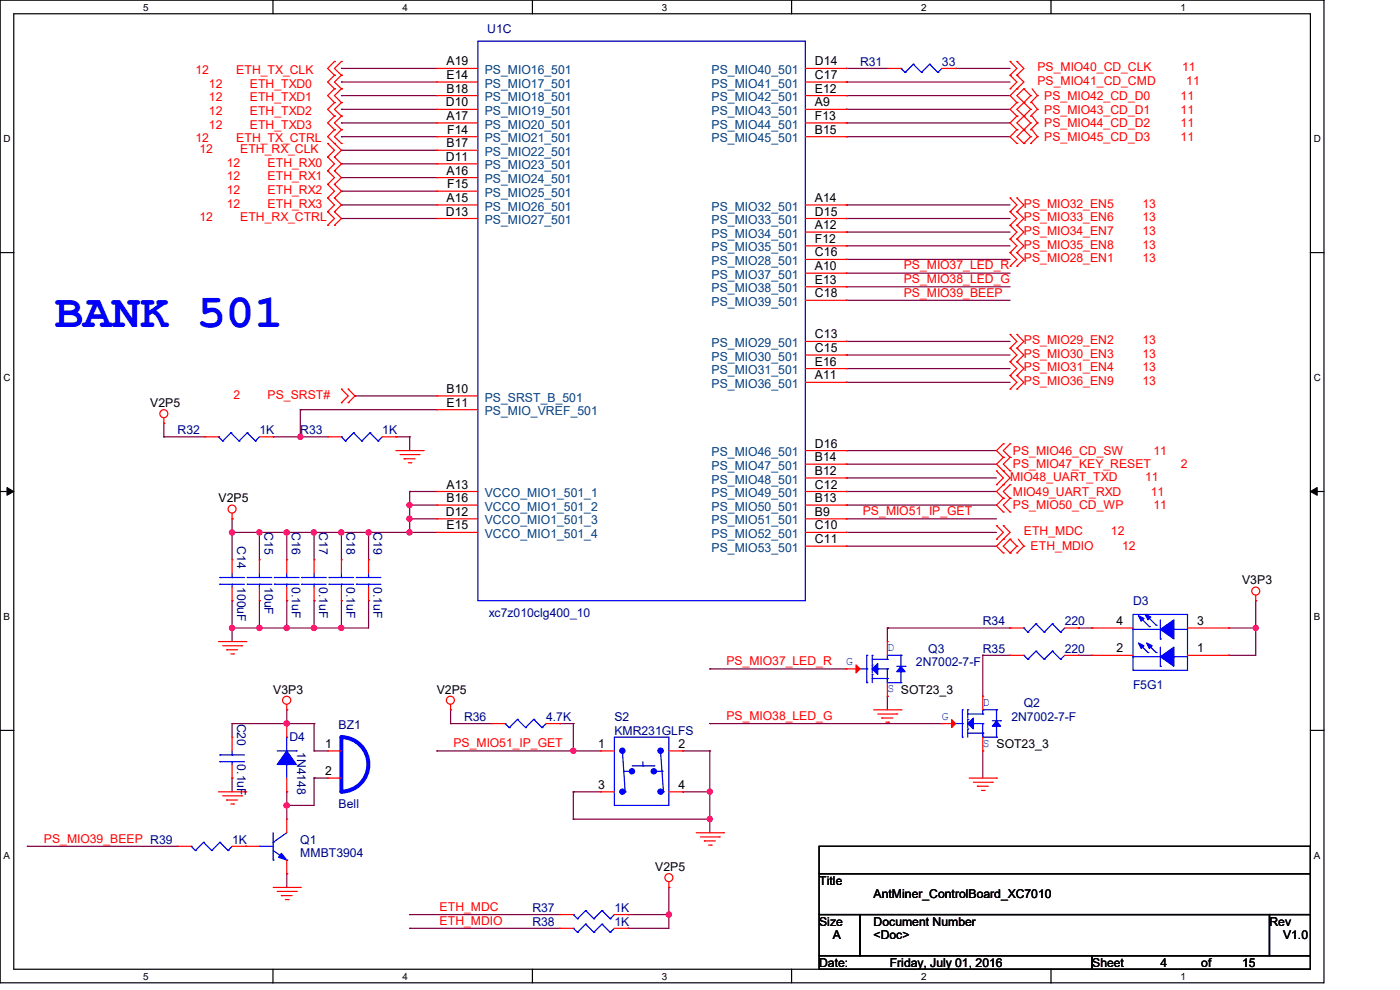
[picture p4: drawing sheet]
<svg xmlns="http://www.w3.org/2000/svg" width="297mm" height="210mm" viewBox="0 0 297 210" stroke-linecap="round" stroke-linejoin="round" font-family="sans-serif">
<path d="M0 0h280.9v208.5h-280.9zM2.9 2.9h275.1v202.7h-275.1z" fill="none" stroke="#000" stroke-width=".25"/>
<g fill="#fff">
<path d="M30.4 .3h1.1v2.4h-1.1z"/>
<path d="M30.4 205.9h1.1v2.3h-1.1z"/>
</g>
<path d="M57.9 0v2.9M57.9 205.6v2.9" fill="none" stroke="#000" stroke-width=".25"/>
<g fill="#fff">
<path d="M85.4 .3h1.1v2.4h-1.1z"/>
<path d="M85.4 205.9h1.1v2.3h-1.1z"/>
</g>
<path d="M112.9 0v2.9M112.9 205.6v2.9" fill="none" stroke="#000" stroke-width=".25"/>
<g fill="#fff">
<path d="M140.4 .3h1.2v2.4h-1.2z"/>
<path d="M140.4 205.9h1.2v2.3h-1.2z"/>
</g>
<path d="M167.9 0v2.9M167.9 205.6v2.9" fill="none" stroke="#000" stroke-width=".25"/>
<g fill="#fff">
<path d="M195.4 .3h1.2v2.4h-1.2z"/>
<path d="M195.4 205.9h1.2v2.3h-1.2z"/>
</g>
<path d="M223 0v2.9M223 205.6v2.9" fill="none" stroke="#000" stroke-width=".25"/>
<g fill="#fff">
<path d="M250.4 .3h1.2v2.4h-1.2z"/>
<path d="M250.4 205.9h1.2v2.3h-1.2z"/>
<path d="M.8 28.2h1.4v2.4h-1.4z"/>
<path d="M278.7 28.2h1.5v2.4h-1.5z"/>
<path d="M.8 78.9h1.4v2.3h-1.4z"/>
<path d="M278.7 78.9h1.5v2.3h-1.5z"/>
</g>
<path d="M0 53.6h2.9M278 53.6h2.9" fill="none" stroke="#000" stroke-width=".25"/>
<g fill="#fff">
<path d="M.8 129.6h1.3v2.3h-1.3z"/>
<path d="M278.7 129.6h1.4v2.3h-1.4z"/>
</g>
<path d="M0 104.3h2.9M278 104.3h2.9" fill="none" stroke="#000" stroke-width=".25"/>
<path d="M1.5 103.4l1.4 .9-1.4 .8zM278 104.3l1.4-.9v1.7z" fill="#000" stroke="#000" stroke-width=".21"/>
<g fill="#fff">
<path d="M.8 180.3h1.3v2.3h-1.3z"/>
<path d="M278.7 180.3h1.4v2.3h-1.4z"/>
</g>
<path d="M0 154.9h2.9M278 154.9h2.9M173.8 179.5h104.2v5.8h-104.2zM173.8 185.3h104.2v8.7h-104.2zM173.8 194h8.7v8.7h-8.7zM182.5 194h86.8v8.7h-86.8zM269.3 194h8.7v8.7h-8.7zM173.8 202.7h57.9v2.9h-57.9zM231.7 202.7h46.3v2.9h-46.3z" fill="none" stroke="#000" stroke-width=".25"/>
<g fill="none" stroke="#800040" stroke-width=".25">
<path d="M72.4 14.5h.1M72.4 17.4h.1M72.4 14.5h20.3M72.4 17.4h20.3M179.5 14.5h.1M179.5 17.4h.1M179.5 14.5h8.8M179.5 17.4h34.8M202.7 14.5h.1M202.7 14.5h11.6M72.4 20.3h.1M72.4 23.2h.1"/>
<path d="M72.4 26.1h.1M72.4 29h.1M72.4 31.9h.1M72.4 34.8h.1M72.4 37.7h.1M72.4 20.3h20.3M72.4 23.2h20.3M72.4 26.1h20.3M72.4 29h20.3M72.4 31.9h20.3M72.4 34.8h20.3M72.4 37.7h20.3"/>
<path d="M179.5 20.3h.1M179.5 23.2h.1M179.5 26.1h.1M179.5 29h.1M179.5 20.3h34.8M179.5 23.2h34.8M179.5 26.1h34.8M179.5 29h34.8M72.4 40.6h.1M72.4 43.5h.1M72.4 46.4h.1M72.4 40.6h20.3"/>
<path d="M72.4 43.5h20.3M72.4 46.4h20.3M179.5 43.5h.1M179.5 46.4h.1M179.5 49.2h.1M179.5 52.2h.1M179.5 55h.1M179.5 58h.1M179.5 43.5h34.8M179.5 46.4h34.8M179.5 49.2h34.8M179.5 52.2h34.8"/>
<path d="M179.5 55h34.8M179.5 58h34.8M179.5 60.8h.1M179.5 63.7h.1M179.5 72.4h.1M179.5 75.3h.1M179.5 78.2h.1M179.5 60.8h34.8M179.5 63.7h34.8M179.5 72.4h34.8M179.5 75.3h34.8M179.5 78.2h34.8"/>
<path d="M34.8 89.8h.1M34.8 92.7h.1M34.8 92.7h8.7M34.8 89.8v2.9M58 92.7h.1M58 92.7h11.5M63.7 86.9h.1M63.7 92.7h.1M63.7 86.9h29M63.7 86.9v5.8M75.3 84h.1M75.3 84h17.4"/>
<path d="M84 92.7h.1M84 92.7h2.9M86.9 92.7h.1M86.9 92.7v2.9M179.5 81.1h.1M179.5 95.6h.1M179.5 98.5h.1M179.5 81.1h34.8M179.5 95.6h31.9M179.5 98.5h31.9M49.2 112.9h.1M49.2 110.1h.1"/>
<path d="M49.2 112.9h43.5M49.2 110.1v8.6M55 112.9h.1M55 112.9v5.8M60.8 112.9h.1M60.8 112.9v5.8M66.6 112.9h.1M66.6 112.9v5.8M72.4 112.9h.1M72.4 112.9v5.8M78.2 112.9h.1M78.2 112.9v5.8"/>
<path d="M86.9 104.3h.1M86.9 112.9h.1M86.9 107.1h.1M86.9 110.1h.1M86.9 107.1h5.8M86.9 104.3h5.8M86.9 104.3v8.6M86.9 110.1h5.8M179.5 112.9h.1M179.5 115.9h.1M179.5 107.1h.1M179.5 104.3h.1"/>
<path d="M179.5 101.4h.1M179.5 110.1h.1M179.5 112.9h31.9M179.5 115.9h31.9M179.5 107.1h31.9M179.5 104.3h31.9M179.5 101.4h31.9M179.5 110.1h31.9M49.2 127.4h.1M49.2 133.2h.1M49.2 127.4v8.7M55 127.4h.1"/>
<path d="M55 133.2h.1M55 127.4v5.8M60.8 127.4h.1M60.8 133.2h.1M60.8 127.4v5.8M66.6 127.4h.1M66.6 133.2h.1M66.6 127.4v5.8M72.4 127.4h.1M72.4 133.2h.1M72.4 127.4v5.8M78.2 127.4h.1"/>
<path d="M78.2 127.4v5.8h-29M188.3 133.2h.1M188.3 133.2h26M188.3 133.2v2.9M208.5 139h.1M208.5 139v8.7M208.5 139h5.8M228.8 139h.1M228.8 133.2h.1M228.8 133.2h2.9M228.8 139h2.9M260.6 139h.1"/>
<path d="M260.6 133.2h.1M260.6 133.2h5.8M266.4 127.4h.1M266.4 133.2h.1M266.4 127.4v11.6h-5.8M49.2 153.5h.1M49.2 153.5v2.9M49.2 153.5h17.4M60.8 150.6h.1M60.8 153.5h.1M60.8 150.6v2.9M66.6 159.3h.1"/>
<path d="M66.6 153.5h.1M66.6 153.5v5.8M66.6 159.3h2.9M92.7 159.3h.1M92.7 159.3h34.7M95.6 153.5h.1M95.6 150.6h.1M95.6 153.5h8.7M95.6 150.6v2.9M118.7 153.5h.1M118.7 153.5h2.9M121.6 153.5h.1"/>
<path d="M121.6 159.3h.1M121.6 153.5v5.8M144.8 159.3h.1M144.8 159.3h5.8M150.6 159.3h.1M150.6 153.5h.1M150.6 141.9h.1M150.6 153.5h49.2M150.6 159.3v17.4M150.6 141.9h28.9M188.3 147.7h.1M188.3 147.7v2.9"/>
<path d="M208.5 159.3h.1M208.5 159.3v5.8M5.8 179.5h.1M5.8 179.5h31.9M49.2 165.1h.1M49.2 165.1v2.9M60.8 170.9h.1M60.8 168h.1M60.8 168v5.8M66.6 165.1h.1M66.6 165.1v5.8h-5.8M66.6 165.1h2.9"/>
<path d="M121.6 168h.1M121.6 173.8h.1M121.6 168h5.8M121.6 168v5.8M121.6 173.8h29M144.8 168h.1M144.8 168h5.8M150.6 168h.1M150.6 173.8h.1M60.8 185.3h.1M60.8 185.3v3M86.9 194h.1"/>
<path d="M86.9 196.9h.1M86.9 196.9h31.8M86.9 194h31.8M133.2 196.9h.1M133.2 194h.1M133.2 194h8.7M141.9 188.3h.1M141.9 194h.1M141.9 188.3v8.6h-8.7"/>
</g>
<g fill="#f0f" stroke="#f0f" stroke-width=".25">
<circle cx="141.9" cy="194" r=".55"/>
<circle cx="63.7" cy="92.7" r=".55"/>
<circle cx="49.2" cy="112.9" r=".55"/>
<circle cx="86.9" cy="107.1" r=".55"/>
<circle cx="86.9" cy="112.9" r=".55"/>
<circle cx="86.9" cy="110" r=".55"/>
<circle cx="55" cy="112.9" r=".55"/>
<circle cx="66.6" cy="112.9" r=".55"/>
<circle cx="60.8" cy="112.9" r=".56"/>
<circle cx="78.2" cy="112.9" r=".55"/>
<circle cx="72.4" cy="112.9" r=".55"/>
<circle cx="49.2" cy="133.2" r=".55"/>
<circle cx="55" cy="133.2" r=".55"/>
<circle cx="60.8" cy="133.2" r=".56"/>
<circle cx="66.6" cy="133.2" r=".55"/>
<circle cx="72.4" cy="133.2" r=".55"/>
<circle cx="60.8" cy="153.5" r=".56"/>
<circle cx="60.8" cy="170.9" r=".56"/>
<circle cx="150.6" cy="167.9" r=".55"/>
<circle cx="150.6" cy="173.7" r=".55"/>
<circle cx="121.6" cy="159.3" r=".55"/>
<circle cx="266.4" cy="133.2" r=".55"/>
</g>
<g fill="none" stroke="#f00" stroke-width=".25">
<path d="M71 13h.1M71 16h.1M71 18.8h.1M71 13l-1.5 1.5 1.5 1.5M71 16l-1.5 1.4 1.5 1.4M71 18.8l-1.5 1.5 1.5 1.5M72.4 13h.1M72.4 16h.1M72.4 18.8h.1M72.4 13l-1.4 1.5 1.4 1.5M72.4 16l-1.4 1.4 1.4 1.4M72.4 18.8l-1.4 1.5 1.4 1.5"/>
<path d="M92.7 14.5h.1M92.7 17.4h.1M92.7 14.5h8.7M92.7 17.4h8.7M170.9 14.5h8.6M170.9 17.4h8.6M179.5 14.5h.1M179.5 17.4h.1M188.3 14.5h.1M188.3 14.5h2.8M199.8 14.5h2.9M202.7 14.5h.1"/>
<path d="M214.3 16h.1M214.3 13h.1M214.3 18.8h.1M214.3 13l1.4 1.5-1.4 1.5M214.3 16l1.4 1.4-1.4 1.4M215.7 16h.1M215.7 13h.1M215.7 18.8h.1M215.7 13l1.5 1.5-1.5 1.5M215.7 16l1.5 1.4-1.5 1.4M215.7 18.8l-1.4 1.5 1.4 1.5M217.2 18.8h.1"/>
<path d="M217.2 18.8l1.5 1.5M217.2 18.8l-1.5 1.5 3 2.9M218.9 18.8l1.2 1.5M69.5 30.4h.1M69.5 33.3h.1M69.5 36.2h.1M69.5 39.1h.1M69.5 30.4l1.5 1.5-1.5 1.4M69.5 33.3l1.5 1.5-1.5 1.4M69.5 36.2l1.5 1.5-1.5 1.4M69.5 39.1l1.5 1.5-1.5 1.4M71 21.8h.1"/>
<path d="M71 24.6h.1M71 27.5h.1M71 30.4h.1M71 33.3h.1M71 36.2h.1M71 39.1h.1M71 21.8l-1.5 1.4 1.5 1.4M71 24.6l-1.5 1.5 1.5 1.4M71 27.5l-1.5 1.5 1.5 1.4M71 30.4l1.4 1.5-1.4 1.4M71 33.3l1.4 1.5-1.4 1.4M71 36.2l1.4 1.5-1.4 1.4"/>
<path d="M71 39.1l1.4 1.5-1.4 1.4M72.4 21.8h.1M72.4 24.6h.1M72.4 27.5h.1M72.4 30.4h.1M72.4 21.8l-1.4 1.4 1.4 1.4M72.4 24.6l-1.4 1.5 1.4 1.4M72.4 27.5l-1.4 1.5 1.4 1.4M92.7 20.3h.1M92.7 23.2h.1M92.7 26.1h.1M92.7 29h.1"/>
<path d="M92.7 31.9h.1M92.7 34.8h.1M92.7 37.7h.1M92.7 23.2h8.7M92.7 29h8.7M92.7 20.3h8.7M92.7 26.1h8.7M92.7 31.9h8.7M92.7 34.8h8.7M92.7 37.7h8.7M170.9 23.2h8.6M170.9 29h8.6"/>
<path d="M170.9 20.3h8.6M170.9 26.1h8.6M179.5 23.2h.1M179.5 29h.1M179.5 20.3h.1M179.5 26.1h.1M215.7 21.8h.1M215.7 24.6h.1M215.7 27.5h.1M215.7 30.4h.1M215.7 21.8l-1.4 1.4 1.4 1.4M215.7 24.6l-1.4 1.5 1.4 1.4"/>
<path d="M215.7 27.5l-1.4 1.5 1.4 1.4M217.2 21.8h.1M217.2 24.6h.1M217.2 27.5h.1M217.2 30.4h.1M217.2 21.8l-1.5 1.4 1.5 1.4M217.2 24.6l-1.5 1.5 1.5 1.4M217.2 24.6l1.5 1.5M217.2 27.5l1.5 1.5M218.7 20.3h.1M218.7 21.8h.1M218.7 23.2h.1"/>
<path d="M218.7 24.6h.1M218.7 26.1h.1M218.7 27.5h.1M218.7 29h.1M218.7 30.4h.1M218.7 20.3l-1.5 1.5M218.7 23.2l-1.5 1.4M218.7 26.1l-3 2.9 1.5 1.4M218.7 29l-1.5 1.4M218.9 21.8l1.2 1.4M218.9 24.6l1.2 1.5M218.9 27.5l1.2 1.5"/>
<path d="M220.1 20.3h.1M220.1 23.2h.1M220.1 26.1h.1M220.1 29h.1M220.1 20.3l-1.4 1.5M220.1 23.2l-1.4 1.4M220.1 26.1l-1.4 1.4M220.1 29l-1.4 1.4M69.5 42h.1M69.5 44.9h.1M69.5 47.8h.1M69.5 42l1.5 1.5-1.5 1.4"/>
<path d="M69.5 44.9l1.5 1.5-1.5 1.4M71 42h.1M71 44.9h.1M71 47.8h.1M71 42l1.4 1.5-1.4 1.4M71 44.9l1.4 1.5-1.4 1.4M92.7 40.6h.1M92.7 43.5h.1M92.7 46.4h.1M92.7 46.4h8.7M92.7 43.5h8.7M92.7 40.6h8.7"/>
<path d="M170.9 46.4h8.6M170.9 52.2h8.6M170.9 55h8.6M170.9 43.5h8.6M170.9 58h8.6M170.9 49.2h8.6M179.5 46.4h.1M179.5 52.2h.1M179.5 55h.1M179.5 43.5h.1M179.5 58h.1M179.5 49.2h.1"/>
<path d="M214.3 56.5h.1M214.3 53.6h.1M214.3 44.9h.1M214.3 42h.1M214.3 47.8h.1M214.3 50.7h.1M214.3 53.6l1.4 1.4-1.4 1.5M214.3 42l1.4 1.5-1.4 1.4M214.3 44.9l1.4 1.5-1.4 1.4M214.3 47.8l1.4 1.4-1.4 1.5M214.3 50.7l1.4 1.5-1.4 1.4M215.7 56.5h.1"/>
<path d="M215.7 53.6h.1M215.7 44.9h.1M215.7 42h.1M215.7 47.8h.1M215.7 50.7h.1M215.7 53.6l1.5 1.4-1.5 1.5M215.7 42l1.5 1.5-1.5 1.4M215.7 44.9l1.5 1.5-1.5 1.4M215.7 47.8l1.5 1.4-1.5 1.5M215.7 50.7l1.5 1.5-1.5 1.4M170.9 72.4h8.6M170.9 78.2h8.6"/>
<path d="M170.9 60.8h8.6M170.9 75.3h8.6M170.9 63.7h8.6M179.5 72.4h.1M179.5 78.2h.1M179.5 60.8h.1M179.5 75.3h.1M179.5 63.7h.1M214.3 73.9h.1M214.3 71h.1M214.3 76.8h.1M214.3 79.7h.1"/>
<path d="M214.3 71l1.4 1.4-1.4 1.5M214.3 73.9l1.4 1.4-1.4 1.5M214.3 76.8l1.4 1.4-1.4 1.5M214.3 79.7l1.4 1.4-1.4 1.4M215.7 73.9h.1M215.7 71h.1M215.7 76.8h.1M215.7 79.7h.1M215.7 71l1.5 1.4-1.5 1.5M215.7 73.9l1.5 1.4-1.5 1.5M215.7 76.8l1.5 1.4-1.5 1.5M215.7 79.7l1.5 1.4-1.5 1.4"/>
<path d="M34.8 89.8h.1M34.8 88.6v1.2M43.5 92.7h.1M43.5 92.7h2.9M55 92.7h3M58 92.7h.1M69.5 92.7h.1M69.5 92.7h2.9M72.4 82.5h.1M72.4 85.4h.1M72.4 82.5l1.5 1.5-1.5 1.4M73.9 85.4h.1"/>
<path d="M73.9 82.5h.1M73.9 82.5l1.4 1.5-1.4 1.4M81.1 92.7h2.9M84 92.7h.1M84 95.6h5.8M84.9 96.4h4M85.7 97.3h.1M85.7 97.3h2.4M86.6 98.2h.6M87.2 98.2h.1M88.9 96.4h.1M89.8 95.6h.1"/>
<path d="M92.7 86.9h.1M92.7 84h.1M92.7 86.9h8.7M92.7 84h8.7M170.9 95.6h8.6M170.9 81.1h8.6M170.9 98.5h8.6M179.5 95.6h.1M179.5 81.1h.1M179.5 98.5h.1M211.4 99.9h.1M211.4 99.9l1.5 1.5-1.5 1.4"/>
<path d="M212.9 94.1h.1M212.9 97h.1M212.9 99.9h.1M212.9 94.1l-1.5 1.5 1.5 1.4M212.9 97l-1.5 1.5 1.5 1.4M212.9 99.9l1.4 1.5-2.9 2.9 1.5 1.4M214.3 97h.1M214.3 94.1h.1M214.3 82.5h.1M214.3 99.9h.1M214.3 94.1l-1.4 1.5 1.4 1.4M214.3 97l-1.4 1.5 1.4 1.4"/>
<path d="M215.7 82.5h.1M49.2 110.1h.1M49.2 118.7h.1M49.2 108.9v1.2M49.2 118.7v2.9M55 118.7h.1M55 118.7v2.9M60.8 118.7h.1M60.8 118.7v2.9M66.6 118.7h.1M66.6 118.7v2.9M72.4 118.7h.1"/>
<path d="M72.4 118.7v2.9M78.2 118.7h.1M78.2 118.7v2.9M92.7 104.3h.1M92.7 107.1h.1M92.7 110.1h.1M92.7 112.9h.1M92.7 107.1h8.7M92.7 112.9h8.7M92.7 104.3h8.7M92.7 110.1h8.7M170.9 101.4h8.6"/>
<path d="M170.9 107.1h8.6M170.9 112.9h8.6M170.9 104.3h8.6M170.9 110.1h8.6M170.9 115.9h8.6M179.5 101.4h.1M179.5 107.1h.1M179.5 112.9h.1M179.5 104.3h.1M179.5 110.1h.1M179.5 115.9h.1M211.4 114.4h.1"/>
<path d="M211.4 111.5h.1M211.4 102.8h.1M211.4 111.5l1.5 1.4-1.5 1.5M212.9 114.4h.1M212.9 111.5h.1M212.9 117.3h.1M212.9 105.7h.1M212.9 108.6h.1M212.9 102.8h.1M212.9 111.5l1.4 1.4-1.4 1.5M212.9 114.4l-1.5 1.5 1.5 1.4M212.9 105.7l-1.5 1.4 1.5 1.5"/>
<path d="M214.3 117.3h.1M214.3 114.4h.1M214.3 108.6h.1M214.3 105.7h.1M214.3 102.8h.1M214.3 114.4l-1.4 1.5 1.4 1.4M214.3 114.4l1.4 1.5M214.3 105.7l-1.4 1.4 1.4 1.5M214.3 102.8l-1.4 1.5 1.4 1.4M215.7 115.9h.1M215.7 117.3h.1M215.7 115.9l-1.4 1.4"/>
<path d="M216 114.4l1.2 1.5M217.2 115.9h.1M217.2 115.9l-1.5 1.4M46.4 136.1h5.8M47.2 137h4.1M48.1 137.8h.1M48.1 137.8h2.3M49 138.7h.5M49.2 127.4h.1M49.2 124.5v2.9M49.5 138.7h.1M51.3 137h.1"/>
<path d="M52.2 136.1h.1M55 127.4h.1M55 124.5v2.9M60.8 127.4h.1M60.8 124.5v2.9M66.6 127.4h.1M66.6 124.5v2.9M72.4 127.4h.1M72.4 124.5v2.9M78.2 127.4h.1M78.2 124.5v2.9M188.3 136.1h.1"/>
<path d="M188.3 136.1v2.9M214.3 139h.1M214.3 133.2h.1M214.3 139h2.9M214.3 133.2h2.9M225.9 139h2.9M225.9 133.2h2.9M228.8 139h.1M228.8 133.2h.1M231.7 139h.1M231.7 133.2h.1M231.7 139h8.7"/>
<path d="M231.7 133.2h8.7M251.9 139h8.7M251.9 133.2h8.7M260.6 139h.1M260.6 133.2h.1M266.4 127.4h.1M266.4 126.3v1.1M49.2 156.4h.1M49.2 156.4v2.9M60.8 150.6h.1M60.8 153.5h.1M60.8 149.4v1.2"/>
<path d="M60.8 153.5v2.9M69.5 159.3h.1M69.5 159.3h2.9M95.6 150.6h.1M95.6 149.4v1.2M104.3 153.5h.1M104.3 153.5h2.8M115.9 153.5h2.8M118.7 153.5h.1M127.4 159.3h.1M127.4 159.3h2.9M141.9 159.3h2.9"/>
<path d="M144.8 159.3h.1M179.5 141.9h.1M179.5 141.9h3M185.3 150.6h5.8M186.2 151.5h4M187.1 152.3h.1M187.1 152.3h2.3M188 153.2h.5M188.3 147.7h.1M188.3 144.8v2.9M188.5 153.2h.1M190.2 151.5h.1"/>
<path d="M191.1 150.6h.1M199.8 153.5h.1M199.8 153.5h2.9M208.5 159.3h.1M208.5 147.7h.1M208.5 147.7v2.9M208.5 156.4v2.9M37.7 179.5h.1M37.7 179.5h2.9M46.4 168h5.8M47.2 168.8h4.1M48.1 169.7h.1"/>
<path d="M48.1 169.7h2.3M49 170.6h.5M49.2 165.1h.1M49.2 162.2v2.9M49.2 179.5h5.8M49.5 170.6h.1M51.3 168.8h.1M52.2 168h.1M52.2 179.5h.1M60.8 173.8h.1M60.8 168h.1M60.8 165.1v2.9"/>
<path d="M60.8 173.8v2.9M69.5 165.1h.1M69.5 165.1h2.9M127.4 168h.1M127.4 168h2.9M141.9 168h2.9M144.8 168h.1M147.7 176.7h5.8M148.6 177.5h4M149.4 178.4h.1M149.4 178.4h2.4M150.3 179.3h.6"/>
<path d="M150.9 179.3h.1M152.6 177.5h.1M153.5 176.7h.1M205.6 165.1h5.8M206.5 165.9h4M207.3 166.8h.1M207.3 166.8h2.4M208.2 167.7h.6M208.8 167.7h.1M210.5 165.9h.1M211.4 165.1h.1M58 188.3h5.7"/>
<path d="M58.8 189.1h4.1M59.7 190h.1M59.7 190h2.3M60.5 190.8h.6M60.8 185.3h.1M60.8 182.5v2.8M61.1 190.8h.1M62.9 189.1h.1M63.7 188.3h.1M118.7 194h.1M118.7 196.9h.1M118.7 194h2.9"/>
<path d="M118.7 196.9h2.9M130.3 194h2.9M130.3 196.9h2.9M133.2 194h.1M133.2 196.9h.1M141.9 188.3h.1M141.9 187.1v1.2"/>
<circle cx="34.8" cy="87.8" r=".85"/>
<circle cx="49.2" cy="108" r=".85"/>
<circle cx="266.4" cy="125.4" r=".85"/>
<circle cx="60.8" cy="148.6" r=".86"/>
<circle cx="95.5" cy="148.5" r=".85"/>
<circle cx="141.9" cy="186.2" r=".85"/>
</g>
<g fill="none" stroke="#00f" stroke-width=".25">
<path d="M101.4 8.7h69.5v118.7h-69.5zM191.1 14.5h.1M191.1 14.5l.9 .9M192 15.4h.1M193.8 13.6h.1M193.8 13.6l1.7 1.8M193.8 13.6l-1.8 1.8M195.5 15.4h.1M197.2 13.6h.1M197.2 13.6l1.8 1.8M197.2 13.6l-1.7 1.8M199 15.4h.1"/>
<path d="M199.8 14.5l-.8 .9M46.4 92.7h.1M46.4 92.7l.8 .9M47.2 93.6h.1M49 91.8h.1M49 91.8l1.7 1.8M49 91.8l-1.8 1.8M50.7 93.6h.1M52.5 91.8h.1M52.5 91.8l1.7 1.8M52.5 91.8l-1.8 1.8M54.2 93.6h.1"/>
<path d="M55 92.7l-.8 .9M72.4 92.7h.1M72.4 92.7l.9 .9M73.3 93.6h.1M75 91.8h.1M75 91.8l1.8 1.8M75 91.8l-1.7 1.8M76.8 93.6h.1M78.5 91.8h.1M78.5 91.8l1.7 1.8M78.5 91.8l-1.7 1.8M80.2 93.6h.1"/>
<path d="M81.1 92.7l-.9 .9M46.7 122.5h.1M46.7 124h.1M46.7 122.5h5.2M46.7 124h5.2M49.2 124h.1M49.2 122.5h.1M49.2 121.6v.9M49.2 124v.5M52.5 122.5h.1M52.5 124h.1M52.5 122.5h5.2"/>
<path d="M52.5 124h5.2M55 124h.1M55 122.5h.1M55 121.6v.9M55 124v.5M58.2 122.5h.1M58.2 124h.1M58.2 122.5h5.3M58.2 124h5.3M60.8 124h.1M60.8 122.5h.1M60.8 121.6v.9"/>
<path d="M60.8 124v.5M64 122.5h.1M64 124h.1M64 122.5h5.2M64 124h5.2M66.6 124h.1M66.6 122.5h.1M66.6 121.6v.9M66.6 124v.5M69.8 122.5h.1M69.8 124h.1M69.8 122.5h5.2"/>
<path d="M69.8 124h5.2M72.4 124h.1M72.4 122.5h.1M72.4 121.6v.9M72.4 124v.5M75.6 122.5h.1M75.6 124h.1M75.6 122.5h5.2M75.6 124h5.2M78.2 124h.1M78.2 122.5h.1M78.2 121.6v.9"/>
<path d="M78.2 124v.5M183.9 139h.1M183.9 139v5.8M185 139h.1M185 139v1.8M185 139.9h3.3M188.3 139.9h.1M188.3 139h.1M188.3 139v.9M188.3 139h2.8M191.1 139h.1M191.1 139v2.4"/>
<path d="M217.2 139h.1M217.2 133.2h.1M217.2 139l.9 .9M217.2 133.2l.9 .9M218.1 139.9h.1M218.1 134.1h.1M219.8 138.1h.1M219.8 132.3h.1M219.8 138.1l1.7 1.8M219.8 138.1l-1.7 1.8M219.8 132.3l1.7 1.8M219.8 132.3l-1.7 1.8"/>
<path d="M221.5 139.9h.1M221.5 134.1h.1M223.3 138.1h.1M223.3 132.3h.1M223.3 138.1l1.7 1.8M223.3 138.1l-1.8 1.8M223.3 132.3l1.7 1.8M223.3 132.3l-1.8 1.8M225 139.9h.1M225 134.1h.1M225.9 139l-.9 .9M225.9 133.2l-.9 .9"/>
<path d="M240.4 130.3h11.5v11.9h-11.5zM240.4 139.3h.1M240.4 133.5h.1M240.4 139.3h5.8M240.4 133.5h5.8M241.8 136.7l1.7 1.7M242.1 131.2l1.7 1.7M243.5 138.4h.1M243.5 136.7l1.8 1.7M243.5 130.9l1.8 1.7M243.8 132.9h.1M245.3 138.4h.1"/>
<path d="M245.3 132.6h.1M246.2 135.6h.1M246.2 131.5v4.1M246.2 137.3v4.1M249 139.3h.1M249 133.5h.1M249 139.3h2.9M249 133.5h2.9M49.2 159.3v.8M58.8 159.3h4.1M60.8 156.4h.1M60.8 156.4v2.9"/>
<path d="M62.9 159.3h.1M107.1 153.5h.1M107.1 153.5l.9 .8M108 154.3h.1M109.8 152.6h.1M109.8 152.6l1.7 1.7M109.8 152.6l-1.8 1.7M111.5 154.3h.1M113.2 152.6h.1M113.2 152.6l1.8 1.7M113.2 152.6l-1.7 1.7M115 154.3h.1"/>
<path d="M115.9 153.5l-.9 .8M130.3 156.4h11.6v14.5h-11.6zM132.1 159.9l.5 8.1M140.2 159.9l.6 8.1M182.5 141.9h1.4M183.9 144.8h.1M183.9 141.9h.1M185 143.1h.1M185 141.1h.1M185 141.1v1.7M185 143.1v1.7M185 141.9h3.3"/>
<path d="M185 143.9h3.3M186.2 141.9h.1M188.3 143.9h.1M188.3 141.9h.1M188.3 141.9v2.9h2.8M190.2 141.4h1.8M191.1 142.5h.1M191.1 144.8h.1M191.1 142.5v2.3M192 141.4h.1M202.7 153.5h1.5M204.2 150.6h.1"/>
<path d="M204.2 156.4h.1M204.2 153.5h.1M204.2 150.6v5.8M205.3 154.6h.1M205.3 150.6h.1M205.3 152.6h.1M205.3 150.6v1.7M205.3 152.6v1.7M205.3 154.6v1.8M205.3 153.5h3.2M205.3 155.5h3.2M205.3 151.5h3.2"/>
<path d="M206.5 153.5h.1M208.5 155.5h.1M208.5 153.5h.1M208.5 151.5h.1M208.5 150.6h.1M208.5 150.6v.9M208.5 153.5v2.9h2.9M208.5 150.6h2.9M210.5 152.9h1.8M211.4 154.1h.1M211.4 156.4h.1M211.4 150.6h.1"/>
<path d="M211.4 150.6v2.3M211.4 154.1v2.3M212.3 152.9h.1M246.2 141.4h.1M40.6 179.5h.1M40.6 179.5l.8 .9M43.2 178.7h.1M43.2 178.7l1.7 1.7M43.2 178.7l-1.8 1.7M46.7 160.1h.1M46.7 161.6h.1M46.7 178.7h.1"/>
<path d="M46.7 160.1h5.2M46.7 161.6h5.2M46.7 178.7l1.7 1.7M46.7 178.7l-1.8 1.7M49.2 161.6h.1M49.2 160.1h.1M49.2 161.6v.6M49.2 179.5l-.8 .9M55 179.5h.1M55 179.5h3M58 178.7h.1M58 176.7v5.8"/>
<path d="M60.8 162.2h.1M60.8 162.2v2.9M60.8 176.7l-2.8 2M132.3 163.6h1.5M132.6 168h.1M133.8 163.6h.1M134.1 162.5h4.6M136.4 162.5h.1M136.4 161.6v.9M138.7 162.5h.1M139 163.6h1.5M140.5 163.6h.1"/>
<path d="M140.8 168h.1M41.4 180.4h.1M44.9 180.4h.1M48.4 180.4h.1M58 182.5h.1M58 180.4l2.8 2.1M60.8 182.5h.1M121.6 194h.1M121.6 196.9h.1M121.6 194l.9 .9M121.6 196.9l.9 .9M122.5 194.9h.1"/>
<path d="M122.5 197.8h.1M124.2 193.2h.1M124.2 196h.1M124.2 193.2l1.8 1.7M124.2 193.2l-1.7 1.7M124.2 196l1.8 1.8M124.2 196l-1.7 1.8M126 194.9h.1M126 197.8h.1M127.7 193.2h.1M127.7 196h.1M127.7 193.2l1.8 1.7"/>
<path d="M127.7 193.2l-1.7 1.7M127.7 196l1.8 1.8M127.7 196l-1.7 1.8M129.5 194.9h.1M129.5 197.8h.1M130.3 194l-.8 .9M130.3 196.9l-.8 .9"/>
</g>
<g fill="#00f" stroke="#00f" stroke-width=".25">
<path d="M205.3 153.5l1.2-1.2v2.3z"/>
<path d="M211.4 152.9l.9 1.2h-1.8z"/>
<path d="M185 141.9l1.2-1.1v2.3z"/>
<path d="M191.1 141.4l.9 1.1h-1.8z"/>
<path d="M59.7 181l1.1 1.5-1.7-.6z"/>
<path d="M246.2 139.3l2.8-2v4.1z" fill-rule="evenodd"/>
<path d="M241.5 136.4l1.2 .6-.6 .6z" fill-rule="evenodd"/>
<path d="M243.2 136.4l1.2 .6-.6 .6z" fill-rule="evenodd"/>
<path d="M246.2 133.5l2.8-2v4.1z" fill-rule="evenodd"/>
<path d="M243 130.3l1.1 .6-.6 .6z" fill-rule="evenodd"/>
<path d="M241.5 130.6l1.2 .6-.6 .6z" fill-rule="evenodd"/>
<path d="M60.8 159.3l2.1 2.9h-4.1z" fill-rule="evenodd"/>
<circle cx="132" cy="159.3" r=".55"/>
<circle cx="132" cy="167.9" r=".55"/>
<circle cx="140.2" cy="167.9" r=".56"/>
<circle cx="140.2" cy="159.3" r=".56"/>
<circle cx="138.7" cy="163.6" r=".56"/>
<circle cx="134.1" cy="163.6" r=".55"/>
</g>
<g fill="#f00" stroke="#f00" stroke-width=".25">
<path d="M201.9 152.7l.8 .8-.8 .8z"/>
<path d="M181.6 141.1l.9 .8-.9 .8z"/>
</g>
<path d="M72.4 167.9a5.8 5.8 0 0 0 5.7-5.7 5.8 5.8 0 0 0-5.7-5.8v11.6" fill="none" stroke="#00f" stroke-width=".85"/>
<text font-size="10.1" fill="#00f" x="11.6" y="69.4">BANK 501</text>
<g font-size="2.6" fill="#000080">
<text x="103.4" y="7">U1C</text>
<text x="182.5" y="13.9">R31</text>
<text x="199.8" y="13.9">33</text>
<text x="37.7" y="92.1">R32</text>
<text x="55" y="92.1">1K</text>
<text x="63.7" y="92.1">R33</text>
<text x="81.1" y="92.1">1K</text>
<text x="56.1" y="112.9" transform="rotate(90 56.1 112.9)">C15</text>
<text x="61.9" y="112.9" transform="rotate(90 61.9 112.9)">C16</text>
<text x="67.7" y="112.9" transform="rotate(90 67.7 112.9)">C17</text>
<text x="73.5" y="112.9" transform="rotate(90 73.5 112.9)">C18</text>
<text x="79.2" y="112.9" transform="rotate(90 79.2 112.9)">C19</text>
<text x="50.3" y="115.9" transform="rotate(90 50.3 115.9)">C14</text>
<text x="50.3" y="124.5" transform="rotate(90 50.3 124.5)">100uF</text>
<text x="56.1" y="124.5" transform="rotate(90 56.1 124.5)">10uF</text>
<text x="61.9" y="124.5" transform="rotate(90 61.9 124.5)">0.1uF</text>
<text x="67.7" y="124.5" transform="rotate(90 67.7 124.5)">0.1uF</text>
<text x="73.5" y="124.5" transform="rotate(90 73.5 124.5)">0.1uF</text>
<text x="79.2" y="124.5" transform="rotate(90 79.2 124.5)">0.1uF</text>
<text x="103.7" y="130.9">xc7z010clg400_10</text>
<text x="240.4" y="128.3">D3</text>
<text x="208.5" y="132.7">R34</text>
<text x="225.9" y="132.7">220</text>
<text x="194.3" y="141.4">2N7002-7-F</text>
<text x="196.9" y="138.4">Q3</text>
<text x="208.5" y="138.4">R35</text>
<text x="225.9" y="138.4">220</text>
<text x="240.4" y="146.3">F5G1</text>
<text x="50.3" y="153.5" transform="rotate(90 50.3 153.5)">C20</text>
<text x="71.8" y="154.6">BZ1</text>
<text x="98.5" y="152.9">R36</text>
<text x="115.9" y="152.9">4.7K</text>
<text x="130.3" y="152.9">S2</text>
<text x="130.3" y="155.8">KMR231GLFS</text>
<text x="214.6" y="152.9">2N7002-7-F</text>
<text x="217.2" y="150">Q2</text>
<text x="61.4" y="157.3">D4</text>
<text x="63" y="159.6" transform="rotate(90 63 159.6)">1N4148</text>
<text x="50.3" y="162.2" transform="rotate(90 50.3 162.2)">0.1uF</text>
<text x="71.8" y="171.4">Bell</text>
<text x="49.2" y="179">1K</text>
<text x="63.7" y="179">Q1</text>
<text x="63.7" y="181.9">MMBT3904</text>
<text x="112.9" y="193.5">R37</text>
<text x="112.9" y="196.3">R38</text>
<text x="130.3" y="193.5">1K</text>
<text x="130.3" y="196.3">1K</text>
</g>
<g font-size="2.6" fill="#f00">
<text x="41.4" y="15.7">12</text>
<text x="50.1" y="15.7">ETH_TX_CLK</text>
<text x="220.1" y="15.1">PS_MIO40_CD_CLK</text>
<text x="220.1" y="18">PS_MIO41_CD_CMD</text>
<text x="250.8" y="15.1">11</text>
<text x="251.7" y="18">11</text>
<text x="44.3" y="18.6">12</text>
<text x="44.3" y="21.5">12</text>
<text x="53" y="18.6">ETH_TXD0</text>
<text x="53" y="21.5">ETH_TXD1</text>
<text x="221.5" y="21.2">PS_MIO42_CD_D0</text>
<text x="250.5" y="21.2">11</text>
<text x="44.3" y="24.3">12</text>
<text x="44.3" y="27.3">12</text>
<text x="53" y="24.3">ETH_TXD2</text>
<text x="53" y="27.3">ETH_TXD3</text>
<text x="221.5" y="24.1">PS_MIO43_CD_D1</text>
<text x="221.5" y="27">PS_MIO44_CD_D2</text>
<text x="221.5" y="29.8">PS_MIO45_CD_D3</text>
<text x="250.5" y="24.1">11</text>
<text x="250.5" y="27">11</text>
<text x="250.5" y="29.8">11</text>
<text x="41.4" y="30.1">12</text>
<text x="42.3" y="32.5">12</text>
<text x="48.1" y="35.3">12</text>
<text x="50.1" y="30.1">ETH_TX_CTRL</text>
<text x="51" y="32.5">ETH_RX_CLK</text>
<text x="56.8" y="35.3">ETH_RX0</text>
<text x="48.1" y="38.3">12</text>
<text x="48.1" y="41.1">12</text>
<text x="56.8" y="38.3">ETH_RX1</text>
<text x="56.8" y="41.1">ETH_RX2</text>
<text x="42.3" y="46.9">12</text>
<text x="48.1" y="44.1">12</text>
<text x="51" y="46.9">ETH_RX_CTRL</text>
<text x="56.8" y="44.1">ETH_RX3</text>
<text x="217.2" y="44.1">PS_MIO32_EN5</text>
<text x="217.2" y="46.9">PS_MIO33_EN6</text>
<text x="242.4" y="44.1">13</text>
<text x="242.4" y="46.9">13</text>
<text x="217.2" y="49.8">PS_MIO34_EN7</text>
<text x="217.2" y="52.7">PS_MIO35_EN8</text>
<text x="242.4" y="49.8">13</text>
<text x="242.4" y="52.7">13</text>
<text x="191.7" y="57.2">PS_MIO37_LED_R</text>
<text x="217.2" y="55.6">PS_MIO28_EN1</text>
<text x="242.4" y="55.6">13</text>
<text x="191.7" y="60">PS_MIO38_LED_G</text>
<text x="191.7" y="62.9">PS_MIO39_BEEP</text>
<text x="217.2" y="73">PS_MIO29_EN2</text>
<text x="217.2" y="75.9">PS_MIO30_EN3</text>
<text x="242.4" y="73">13</text>
<text x="242.4" y="75.9">13</text>
<text x="217.2" y="78.8">PS_MIO31_EN4</text>
<text x="217.2" y="81.7">PS_MIO36_EN9</text>
<text x="242.4" y="78.8">13</text>
<text x="242.4" y="81.7">13</text>
<text x="49.5" y="84.6">2</text>
<text x="56.8" y="84.6">PS_SRST#</text>
<text x="214.3" y="102">MIO48_UART_TXD</text>
<text x="214.9" y="96.5">PS_MIO46_CD_SW</text>
<text x="214.9" y="99.4">PS_MIO47_KEY_RESET</text>
<text x="243" y="102">11</text>
<text x="244.7" y="96.5">11</text>
<text x="250.5" y="99.4">2</text>
<text x="214.9" y="105.2">MIO49_UART_RXD</text>
<text x="244.1" y="105.2">11</text>
<text x="183" y="109.3">PS_MIO51_IP_GET</text>
<text x="214.9" y="108">PS_MIO50_CD_WP</text>
<text x="217.2" y="113.5">ETH_MDC</text>
<text x="235.7" y="113.5">12</text>
<text x="244.7" y="108">11</text>
<text x="218.6" y="116.7">ETH_MDIO</text>
<text x="238" y="116.7">12</text>
<text x="154.1" y="141.1">PS_MIO37_LED_R</text>
<text x="154.1" y="152.7">PS_MIO38_LED_G</text>
<text x="96.2" y="158.5">PS_MIO51_IP_GET</text>
<text x="9.3" y="178.7">PS_MIO39_BEEP R39</text>
<text x="93.3" y="193.2">ETH_MDC</text>
<text x="93.3" y="196.1">ETH_MDIO</text>
</g>
<g font-size="2.6">
<text x="94.7" y="13.9">A19</text>
<text x="94.7" y="16.8">E14</text>
<text x="172.9" y="13.9">D14</text>
<text x="172.9" y="16.8">C17</text>
<text x="94.6" y="22.6">D10</text>
<text x="94.7" y="19.6">B18</text>
<text x="172.9" y="22.6">A9</text>
<text x="172.9" y="19.6">E12</text>
<text x="94.7" y="25.4">A17</text>
<text x="94.9" y="28.4">F14</text>
<text x="172.9" y="28.4">B15</text>
<text x="172.9" y="25.4">F13</text>
<text x="94.6" y="34.1">D11</text>
<text x="94.7" y="31.2">B17</text>
<text x="94.7" y="37">A16</text>
<text x="94.9" y="39.9">F15</text>
<text x="94.6" y="45.7">D13</text>
<text x="94.7" y="42.8">A15</text>
<text x="172.9" y="45.7">D15</text>
<text x="172.9" y="42.8">A14</text>
<text x="172.9" y="51.5">F12</text>
<text x="172.9" y="48.6">A12</text>
<text x="172.9" y="54.4">C16</text>
<text x="172.9" y="57.3">A10</text>
<text x="172.9" y="60.2">E13</text>
<text x="172.9" y="63.1">C18</text>
<text x="172.9" y="71.8">C13</text>
<text x="172.9" y="77.6">E16</text>
<text x="172.9" y="74.7">C15</text>
<text x="94.7" y="83.4">B10</text>
<text x="172.9" y="80.5">A11</text>
<text x="31.9" y="86.3">V2P5</text>
<text x="94.7" y="86.3">E11</text>
<text x="172.9" y="95">D16</text>
<text x="172.9" y="100.8">B12</text>
<text x="172.9" y="97.8">B14</text>
<text x="46.4" y="106.6">V2P5</text>
<text x="94.7" y="103.6">A13</text>
<text x="94.7" y="106.5">B16</text>
<text x="172.9" y="106.5">B13</text>
<text x="172.9" y="103.6">C12</text>
<text x="94.6" y="109.4">D12</text>
<text x="94.7" y="112.3">E15</text>
<text x="172.9" y="112.3">C10</text>
<text x="172.9" y="109.4">B9</text>
<text x="172.9" y="115.2">C11</text>
<text x="263.5" y="124">V3P3</text>
<text x="236.9" y="132.6">4</text>
<text x="254" y="132.6">3</text>
<text x="236.9" y="138.4">2</text>
<text x="254" y="138.4">1</text>
<text x="58" y="147.1">V3P3</text>
<text x="92.7" y="147.1">V2P5</text>
<text x="69" y="158.7">1</text>
<text x="126.9" y="158.7">1</text>
<text x="143.9" y="158.7">2</text>
<text x="69" y="164.4">2</text>
<text x="126.9" y="167.3">3</text>
<text x="143.9" y="167.3">4</text>
<text x="139" y="184.8">V2P5</text>
<text x="173.8" y="187.7">Title</text>
<text x="185.3" y="190.6">AntMiner_ControlBoard_XC7010</text>
<text x="173.8" y="196.3">Size</text>
<text x="185.3" y="196.3">Document Number</text>
<text x="269.3" y="196.3">Rev</text>
<text x="176.7" y="199.3">A</text>
<text x="185.3" y="199.3">&lt;Doc&gt;</text>
<text x="272.2" y="199.3">V1.0</text>
<text x="173.8" y="205.1">Date:</text>
<text x="188.8" y="205.1">Friday, July 01, 2016</text>
<text x="231.7" y="205.1">Sheet</text>
<text x="246.2" y="205.1">4</text>
<text x="254.8" y="205.1">of</text>
<text x="263.5" y="205.1">15</text>
</g>
<g font-size="2.6" fill="#004080">
<text x="102.8" y="15.7">PS_MIO16_501</text>
<text x="151" y="15.7">PS_MIO40_501</text>
<text x="102.8" y="18.6">PS_MIO17_501</text>
<text x="102.8" y="21.5">PS_MIO18_501</text>
<text x="151" y="18.6">PS_MIO41_501</text>
<text x="151" y="21.5">PS_MIO42_501</text>
<text x="102.8" y="24.4">PS_MIO19_501</text>
<text x="102.8" y="27.3">PS_MIO20_501</text>
<text x="151" y="24.4">PS_MIO43_501</text>
<text x="151" y="27.3">PS_MIO44_501</text>
<text x="102.8" y="30.2">PS_MIO21_501</text>
<text x="102.8" y="33.1">PS_MIO22_501</text>
<text x="102.8" y="35.9">PS_MIO23_501</text>
<text x="151" y="30.2">PS_MIO45_501</text>
<text x="102.8" y="38.9">PS_MIO24_501</text>
<text x="102.8" y="41.7">PS_MIO25_501</text>
<text x="102.8" y="44.7">PS_MIO26_501</text>
<text x="102.8" y="47.5">PS_MIO27_501</text>
<text x="151" y="47.5">PS_MIO33_501</text>
<text x="151" y="44.7">PS_MIO32_501</text>
<text x="151" y="53.3">PS_MIO35_501</text>
<text x="151" y="50.4">PS_MIO34_501</text>
<text x="151" y="56.2">PS_MIO28_501</text>
<text x="151" y="59.1">PS_MIO37_501</text>
<text x="151" y="62">PS_MIO38_501</text>
<text x="151" y="64.9">PS_MIO39_501</text>
<text x="151" y="73.6">PS_MIO29_501</text>
<text x="151" y="76.5">PS_MIO30_501</text>
<text x="151" y="79.4">PS_MIO31_501</text>
<text x="151" y="82.3">PS_MIO36_501</text>
<text x="102.8" y="88.1">PS_MIO_VREF_501</text>
<text x="102.8" y="85.2">PS_SRST_B_501</text>
<text x="151" y="96.8">PS_MIO46_501</text>
<text x="151" y="99.7">PS_MIO47_501</text>
<text x="102.8" y="105.5">VCCO_MIO1_501_1</text>
<text x="151" y="102.6">PS_MIO48_501</text>
<text x="151" y="105.5">PS_MIO49_501</text>
<text x="102.8" y="108.3">VCCO_MIO1_501_2</text>
<text x="102.8" y="111.3">VCCO_MIO1_501_3</text>
<text x="151" y="108.3">PS_MIO50_501</text>
<text x="151" y="111.3">PS_MIO51_501</text>
<text x="102.8" y="114.1">VCCO_MIO1_501_4</text>
<text x="151" y="114.1">PS_MIO52_501</text>
<text x="151" y="117">PS_MIO53_501</text>
</g>
<g font-size="2.6" fill="#00f">
<text x="179.5" y="141.1">G</text>
<text x="188.3" y="138.2">D</text>
<text x="188.3" y="146.9">S SOT23_3</text>
<text x="208.5" y="149.8">D</text>
<text x="199.8" y="152.7">G</text>
<text x="208.5" y="158.5">S SOT23_3</text>
</g>
<g font-size="2.1">
<text x="30.4" y="2.2">5</text>
<text x="85.4" y="2.2">4</text>
<text x="140.4" y="2.2">3</text>
<text x="195.4" y="2.2">2</text>
<text x="250.4" y="2.2">1</text>
<text x=".8" y="30.1">D</text>
<text x="278.7" y="30.1">D</text>
<text x=".8" y="80.8">C</text>
<text x="278.7" y="80.8">C</text>
<text x=".8" y="131.5">B</text>
<text x="278.7" y="131.5">B</text>
<text x=".8" y="182.2">A</text>
<text x="278.7" y="182.2">A</text>
<text x="30.4" y="207.8">5</text>
<text x="85.4" y="207.8">4</text>
<text x="140.4" y="207.8">3</text>
<text x="195.4" y="207.8">2</text>
<text x="250.4" y="207.8">1</text>
</g>
</svg>
